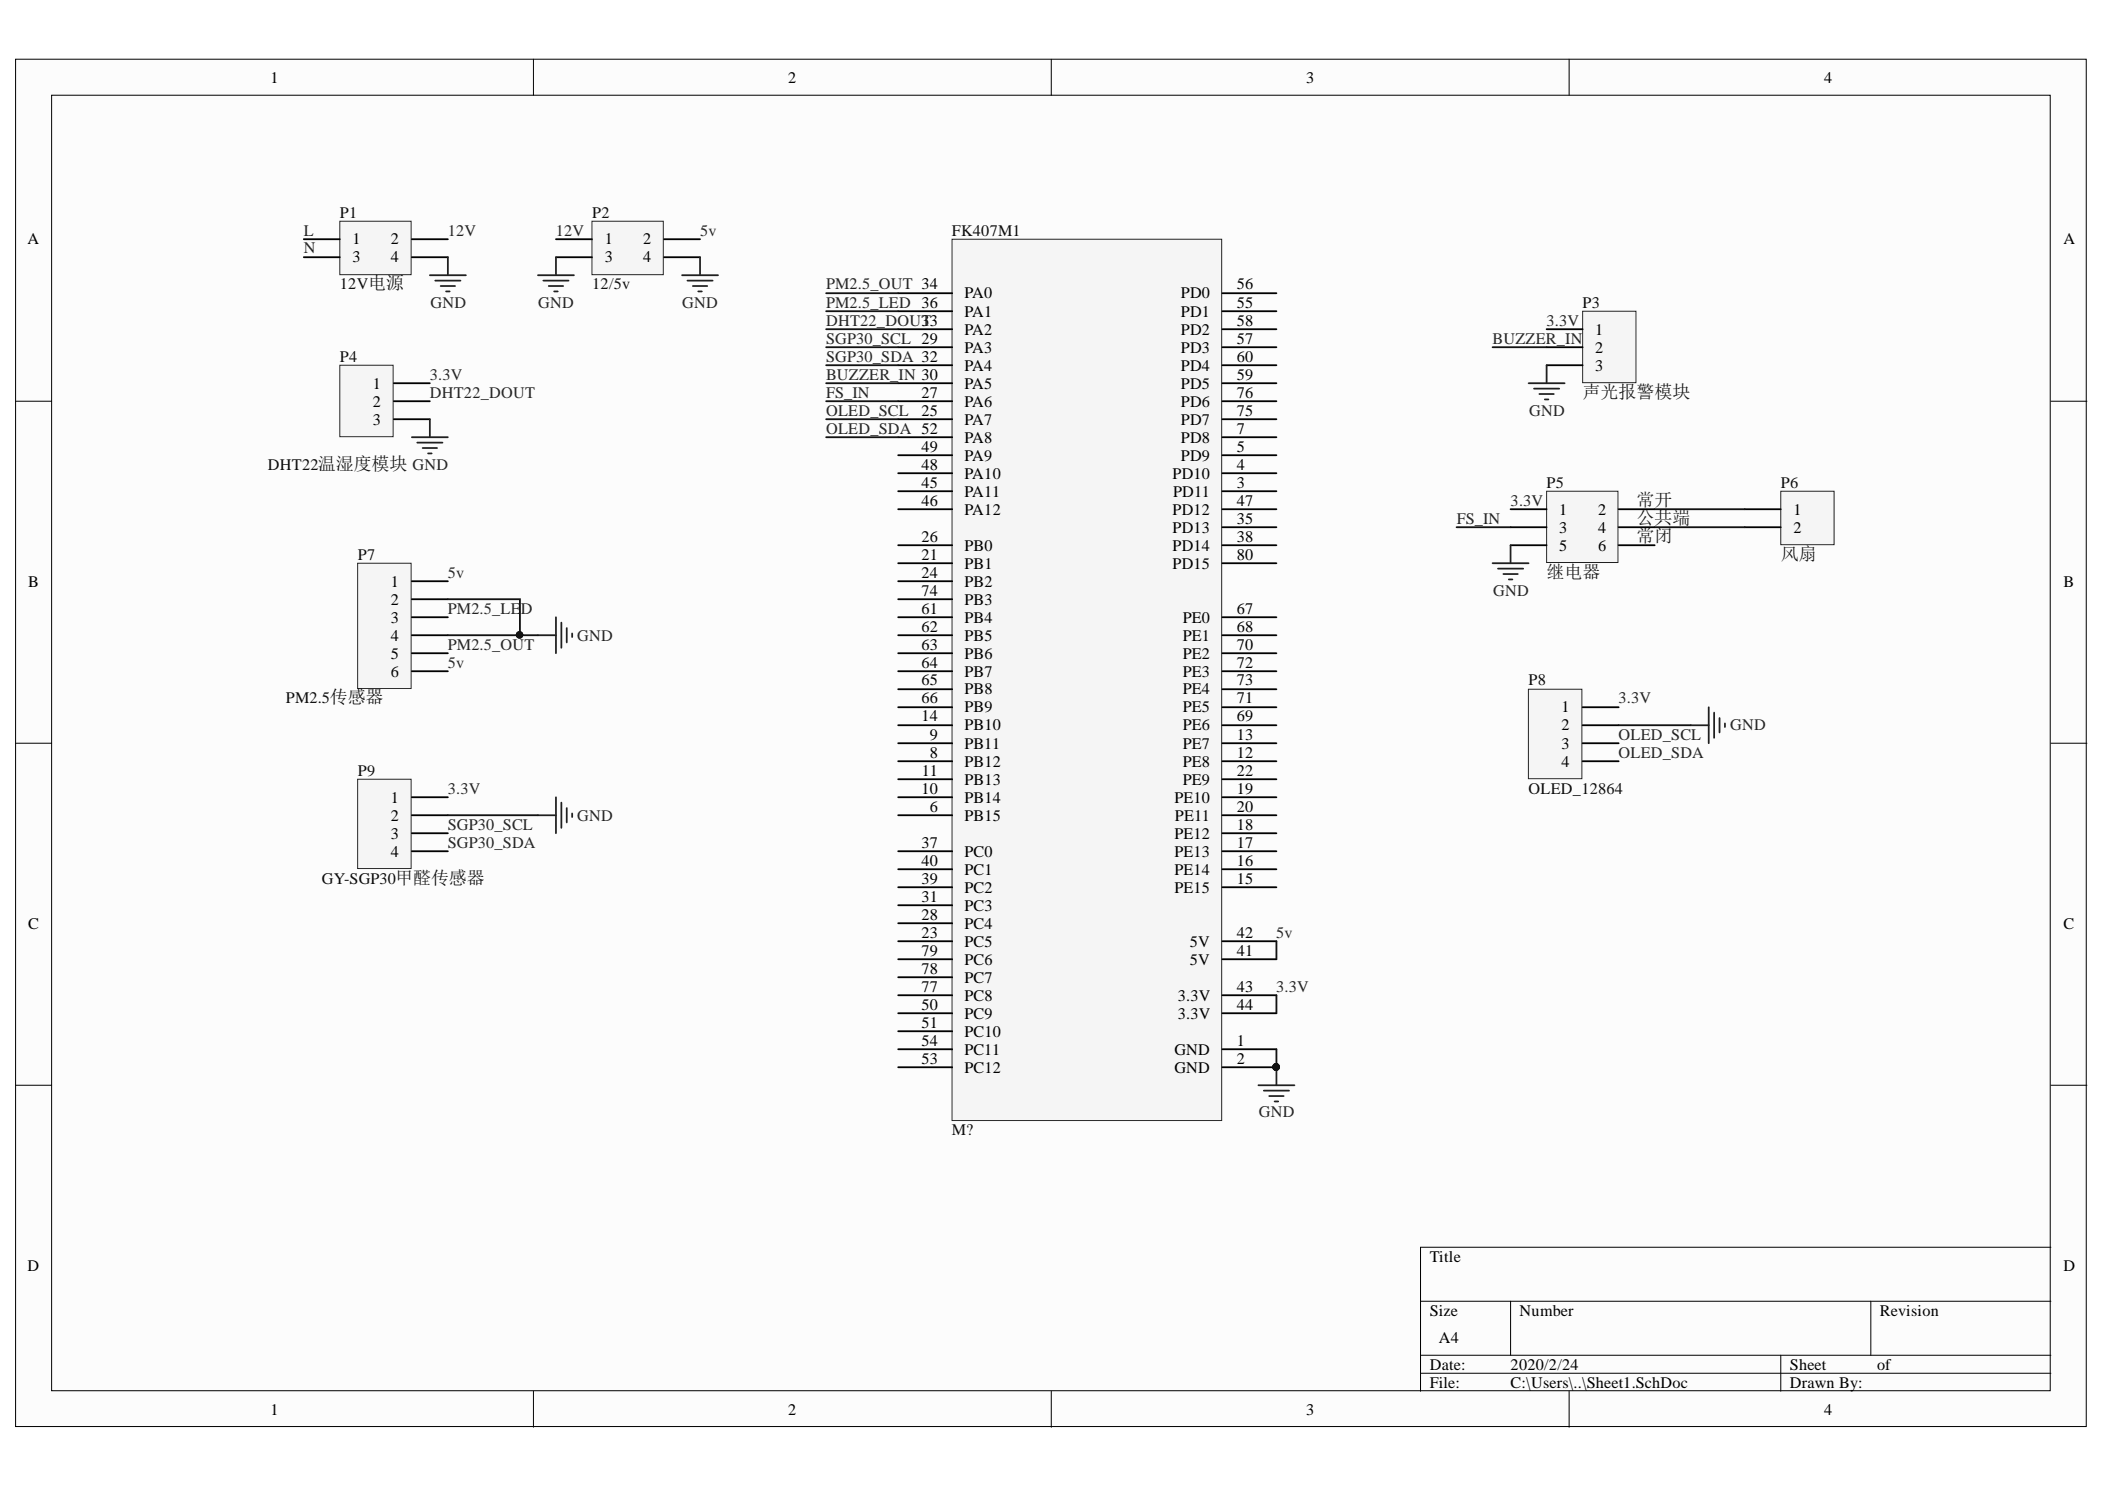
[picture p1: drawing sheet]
<svg xmlns="http://www.w3.org/2000/svg" width="297mm" height="210mm" viewBox="0 0 297 210" stroke-linecap="round" stroke-linejoin="round" font-family="sans-serif">
<g fill="#fcfcfc" stroke="#000" stroke-width=".14">
<path d="M2.2 8.4h292.2v192.8h-292.2z"/>
<path d="M7.3 13.4h282v182.8h-282z"/>
</g>
<g fill="none" stroke="#000" stroke-width=".14">
<path d="M75.3 8.4v5M148.3 8.4v5M221.4 8.4v5M2.2 56.6h5.1M289.4 56.6h5.1M2.2 104.8h5.1M289.4 104.8h5.1M2.2 153.1h5.1M289.4 153.1h5.1M289.4 175.9h-88.9v20.4M75.3 196.3v5M148.3 196.3v5"/>
<path d="M200.5 183.6h88.9M200.5 191.2h88.9M200.5 193.7h88.9M213.2 183.6v7.6M221.4 196.3v5M251.3 191.2v5.1M264 183.6v7.6"/>
</g>
<path d="M134.3 33.7h38.1v124.4h-38.1z" fill="#f5f5f5" stroke="#262626" stroke-width=".14"/>
<g fill="none" stroke="#000" stroke-width=".25">
<path d="M126.7 59.1h7.7M126.7 56.6h7.7M126.7 49h7.7M126.7 54.1h7.7M126.7 51.5h7.7M126.7 46.4h7.7M126.7 41.4h7.7M126.7 43.9h7.7M172.5 59.1h7.6M172.5 56.6h7.6M172.5 49h7.6M172.5 54.1h7.6"/>
<path d="M172.5 51.5h7.6M172.5 46.4h7.6M172.5 41.4h7.6M172.5 43.9h7.6M126.7 69.3h7.7M126.7 66.8h7.7M126.7 64.2h7.7M126.7 61.7h7.7M126.7 79.5h7.7M126.7 76.9h7.7M126.7 71.8h7.7M172.5 69.3h7.6"/>
<path d="M172.5 66.8h7.6M172.5 64.2h7.6M172.5 61.7h7.6M172.5 79.5h7.6M172.5 76.9h7.6M172.5 74.4h7.6M172.5 71.8h7.6M126.7 82h7.7M126.7 87.1h7.7M126.7 89.6h7.7M126.7 92.1h7.7M126.7 94.7h7.7"/>
<path d="M126.7 97.2h7.7M126.7 99.8h7.7M126.7 84.5h7.7M172.5 87.1h7.6M172.5 89.6h7.6M172.5 92.1h7.6M172.5 94.7h7.6M172.5 97.2h7.6M172.5 99.8h7.6M126.7 115h7.7M126.7 107.4h7.7M126.7 104.8h7.7"/>
<path d="M126.7 112.5h7.7M126.7 109.9h7.7M126.7 102.3h7.7M172.5 115h7.6M172.5 107.4h7.6M172.5 104.8h7.6M172.5 112.5h7.6M172.5 109.9h7.6M172.5 102.3h7.6M172.5 117.5h7.6M126.7 125.2h7.7M126.7 122.6h7.7"/>
<path d="M126.7 120.1h7.7M126.7 132.8h7.7M126.7 130.2h7.7M126.7 127.7h7.7M126.7 135.3h7.7M126.7 137.9h7.7M172.5 125.2h7.6M172.5 122.6h7.6M172.5 120.1h7.6M172.5 132.8h7.6M172.5 135.3h7.6M126.7 148h7.7"/>
<path d="M126.7 150.6h7.7M126.7 140.4h7.7M126.7 142.9h7.7M126.7 145.5h7.7M172.5 148h7.6M172.5 150.6h7.6M172.5 140.4h7.6M172.5 142.9h7.6"/>
</g>
<circle cx="180.1" cy="150.5" r=".46" fill="#0e0e0e" stroke="#0e0e0e" stroke-width=".14"/>
<path d="M47.9 51.5h7.6v10.1h-7.6z" fill="#f5f5f5" stroke="#262626" stroke-width=".14"/>
<path d="M55.6 54.1h5.1M55.6 56.6h5.1M55.6 59.1h5.1" fill="none" stroke="#000" stroke-width=".25"/>
<path d="M50.5 79.5h7.5v17.6h-7.5z" fill="#f5f5f5" stroke="#262626" stroke-width=".14"/>
<path d="M58.1 82h5.1M58.1 84.5h5.1M58.1 87.1h5.1M58.1 89.6h5.1M58.1 92.1h5.1M58.1 94.7h5.1" fill="none" stroke="#000" stroke-width=".25"/>
<path d="M50.5 109.9h7.5v12.6h-7.5z" fill="#f5f5f5" stroke="#262626" stroke-width=".14"/>
<path d="M58.1 112.5h5.1M58.1 115h5.1M58.1 117.5h5.1M58.1 120.1h5.1" fill="none" stroke="#000" stroke-width=".25"/>
<path d="M223.3 43.9h7.6v10.1h-7.6z" fill="#f5f5f5" stroke="#262626" stroke-width=".14"/>
<path d="M218.2 46.4h5.1M218.2 49h5.1M218.2 51.5h5.1" fill="none" stroke="#000" stroke-width=".25"/>
<path d="M251.3 69.3h7.5v7.5h-7.5z" fill="#f5f5f5" stroke="#262626" stroke-width=".14"/>
<path d="M246.2 71.8h5.1M246.2 74.4h5.1" fill="none" stroke="#000" stroke-width=".25"/>
<path d="M83.5 31.2h10.1v7.5h-10.1z" fill="#f5f5f5" stroke="#262626" stroke-width=".14"/>
<path d="M78.5 33.7h5M78.5 36.3h5M93.7 33.7h5.1M93.7 36.3h5.1" fill="none" stroke="#000" stroke-width=".25"/>
<path d="M47.9 31.2h10.1v7.5h-10.1z" fill="#f5f5f5" stroke="#262626" stroke-width=".14"/>
<path d="M42.9 33.7h5M42.9 36.3h5M58.1 33.7h5.1M58.1 36.3h5.1" fill="none" stroke="#000" stroke-width=".25"/>
<g fill="none" stroke="#262626" stroke-width=".25">
<path d="M60.7 38.8h5M61.4 39.6h3.6M63.2 36.3v2.5M75.9 38.8h5.1M76.7 39.6h3.5M78.5 36.3v2.5M96.2 38.8h5.1M97 39.6h3.6M98.8 36.3v2.5M60.7 59.1v2.6M62.2 40.3h2M62.9 41.1h.6"/>
<path d="M77.4 40.3h2.1M78.2 41.1h.5M97.8 40.3h2M98.5 41.1h.5M215.7 54.1h5.1M216.5 54.8h3.5M217.2 55.6h2.1M218 56.3h.5M218.2 51.5v2.6M58.1 61.7h5.1M58.9 62.4h3.5M59.6 63.2h2.1"/>
<path d="M60.4 64h.5M75.9 89.6h2.6M78.5 87.1v5M79.2 87.8v3.6M80 88.6v2M80.7 89.4v.5M75.9 115h2.6M78.5 112.5v5M79.2 113.2v3.6M80 114v2M80.7 114.7v.6M177.6 153.1h5.1"/>
<path d="M178.3 153.9h3.6M179.1 154.6h2M179.9 155.4h.5M180.1 150.6v2.5"/>
</g>
<circle cx="180.1" cy="150.5" r=".46" fill="#0e0e0e" stroke="#0e0e0e" stroke-width=".14"/>
<path d="M218.2 69.3h10.1v10.1h-10.1z" fill="#f5f5f5" stroke="#262626" stroke-width=".14"/>
<path d="M213.2 71.8h5M213.2 74.4h5M213.2 76.9h5M228.4 71.8h5.1M228.4 74.4h5.1M228.4 76.9h5.1" fill="none" stroke="#000" stroke-width=".25"/>
<path d="M210.6 79.5h5.1M213.2 76.9v2.6M211.4 80.2h3.5M212.1 81h2.1M212.9 81.7h.5" fill="none" stroke="#262626" stroke-width=".25"/>
<path d="M215.7 97.2h7.5v12.6h-7.5z" fill="#f5f5f5" stroke="#262626" stroke-width=".14"/>
<path d="M223.3 99.8h5.1M223.3 102.3h5.1M223.3 104.8h5.1M223.3 107.4h5.1" fill="none" stroke="#000" stroke-width=".25"/>
<path d="M241.1 99.8v5M238.6 102.3h2.5M241.9 100.5v3.6M242.6 101.3v2M243.4 102.1v.5" fill="none" stroke="#262626" stroke-width=".25"/>
<g fill="none" stroke="#0e0e0e" stroke-width=".25">
<path d="M116.6 49h10.1M116.6 59.1h10.1M116.6 56.6h10.1M116.6 54.1h10.1M116.6 51.5h10.1M116.6 41.4h10.1M116.6 43.9h10.1M116.6 46.4h10.1M210.6 49h7.6M116.6 61.7h10.1M205.5 74.4h7.7M233.5 71.8h12.7"/>
<path d="M233.5 74.4h12.7M63.2 84.5h10.2v5.1h-10.2M73.4 89.6h2.5M63.2 115h12.7M228.4 102.3h10.2M180.1 132.8v2.5M180.1 140.4v2.5M180.1 148v2.6"/>
</g>
<g fill="#0e0e0e" stroke="#0e0e0e" stroke-width=".14">
<circle cx="180.1" cy="150.5" r=".46"/>
<circle cx="73.3" cy="89.6" r=".46"/>
</g>
<g font-size="2.5" fill="#0e0e0e">
<text x="223.3" y="56.1">声光报警模块</text>
<text x="230.9" y="71.3">常开</text>
<text x="230.9" y="73.9">公共端</text>
<text x="230.9" y="76.4">常闭</text>
<text x="218.2" y="81.5">继电器</text>
<text x="251.3" y="78.9">风扇</text>
</g>
<g font-size="2.3">
<text x="38.2" y="11.7">1</text>
<text x="111.2" y="11.7">2</text>
<text x="184.3" y="11.7">3</text>
<text x="257.4" y="11.7">4</text>
<text x="3.9" y="34.5">A</text>
<text x="49.7" y="34.5">1</text>
<text x="55.2" y="34.5">2</text>
<text x="85.4" y="34.5">1</text>
<text x="90.8" y="34.5">2</text>
<text x="291.2" y="34.5">A</text>
<text x="49.7" y="37">3</text>
<text x="55.2" y="37">4</text>
<text x="85.4" y="37">3</text>
<text x="90.8" y="37">4</text>
<text x="174.5" y="40.8">56</text>
<text x="130" y="46">33</text>
<text x="136.1" y="47.3">PA2</text>
<text x="136.1" y="42.1">PA0</text>
<text x="136.1" y="44.7">PA1</text>
<text x="166.6" y="44.7">PD1</text>
<text x="166.6" y="42.1">PD0</text>
<text x="166.6" y="47.3">PD2</text>
<text x="174.5" y="43.4">55</text>
<text x="174.5" y="46">58</text>
<text x="225.1" y="47.3">1</text>
<text x="136.1" y="49.8">PA3</text>
<text x="136.1" y="52.3">PA4</text>
<text x="166.6" y="49.8">PD3</text>
<text x="166.6" y="52.3">PD4</text>
<text x="174.5" y="48.5">57</text>
<text x="174.5" y="53.6">59</text>
<text x="174.5" y="51.1">60</text>
<text x="225.1" y="49.8">2</text>
<text x="225.1" y="52.3">3</text>
<text x="52.6" y="54.9">1</text>
<text x="52.6" y="57.4">2</text>
<text x="52.6" y="59.9">3</text>
<text x="130" y="58.7">25</text>
<text x="130" y="56.1">27</text>
<text x="136.1" y="59.9">PA7</text>
<text x="136.1" y="57.4">PA6</text>
<text x="136.1" y="54.9">PA5</text>
<text x="166.6" y="54.9">PD5</text>
<text x="166.6" y="59.9">PD7</text>
<text x="166.6" y="57.4">PD6</text>
<text x="174.5" y="58.7">75</text>
<text x="174.5" y="56.1">76</text>
<text x="130" y="63.7">49</text>
<text x="136.1" y="65">PA9</text>
<text x="136.1" y="62.5">PA8</text>
<text x="166.6" y="65">PD9</text>
<text x="166.6" y="62.5">PD8</text>
<text x="174.5" y="63.7">5</text>
<text x="174.5" y="61.2">7</text>
<text x="130" y="68.8">45</text>
<text x="130" y="71.3">46</text>
<text x="130" y="66.3">48</text>
<text x="136.1" y="70.1">PA11</text>
<text x="136.1" y="67.5">PA10</text>
<text x="165.5" y="67.5">PD10</text>
<text x="165.5" y="70.1">PD11</text>
<text x="174.5" y="68.8">3</text>
<text x="174.5" y="66.3">4</text>
<text x="174.5" y="71.3">47</text>
<text x="130" y="76.4">26</text>
<text x="136.1" y="77.7">PB0</text>
<text x="136.1" y="72.6">PA12</text>
<text x="165.5" y="75.1">PD13</text>
<text x="165.5" y="77.7">PD14</text>
<text x="165.5" y="72.6">PD12</text>
<text x="174.5" y="73.9">35</text>
<text x="174.5" y="76.4">38</text>
<text x="220" y="72.6">1</text>
<text x="220" y="75.1">3</text>
<text x="220" y="77.7">5</text>
<text x="225.5" y="72.6">2</text>
<text x="225.5" y="75.1">4</text>
<text x="225.5" y="77.7">6</text>
<text x="253.1" y="72.6">1</text>
<text x="253.1" y="75.1">2</text>
<text x="4" y="82.8">B</text>
<text x="55.2" y="82.8">1</text>
<text x="130" y="78.9">21</text>
<text x="130" y="81.5">24</text>
<text x="136.1" y="80.2">PB1</text>
<text x="136.1" y="82.8">PB2</text>
<text x="165.5" y="80.2">PD15</text>
<text x="174.5" y="78.9">80</text>
<text x="291.2" y="82.8">B</text>
<text x="55.2" y="85.3">2</text>
<text x="55.2" y="87.8">3</text>
<text x="130" y="86.6">61</text>
<text x="130" y="89.1">62</text>
<text x="130" y="84">74</text>
<text x="136.1" y="87.8">PB4</text>
<text x="136.1" y="85.3">PB3</text>
<text x="166.9" y="87.8">PE0</text>
<text x="174.5" y="86.6">67</text>
<text x="174.5" y="89.1">68</text>
<text x="55.2" y="90.4">4</text>
<text x="55.2" y="92.9">5</text>
<text x="55.2" y="95.4">6</text>
<text x="130" y="91.6">63</text>
<text x="130" y="94.2">64</text>
<text x="136.1" y="90.4">PB5</text>
<text x="136.1" y="92.9">PB6</text>
<text x="136.1" y="95.4">PB7</text>
<text x="166.9" y="90.4">PE1</text>
<text x="166.9" y="92.9">PE2</text>
<text x="166.9" y="95.4">PE3</text>
<text x="174.5" y="91.6">70</text>
<text x="174.5" y="94.2">72</text>
<text x="130" y="101.8">14</text>
<text x="130" y="96.7">65</text>
<text x="130" y="99.2">66</text>
<text x="136.1" y="98">PB8</text>
<text x="136.1" y="100.5">PB9</text>
<text x="166.9" y="100.5">PE5</text>
<text x="166.9" y="98">PE4</text>
<text x="174.5" y="101.8">69</text>
<text x="174.5" y="99.2">71</text>
<text x="174.5" y="96.7">73</text>
<text x="220.4" y="100.5">1</text>
<text x="131.2" y="106.9">8</text>
<text x="131.2" y="104.4">9</text>
<text x="136.1" y="105.7">PB11</text>
<text x="136.1" y="103">PB10</text>
<text x="166.9" y="105.7">PE7</text>
<text x="166.9" y="103">PE6</text>
<text x="174.5" y="106.9">12</text>
<text x="174.5" y="104.4">13</text>
<text x="220.4" y="103">2</text>
<text x="220.4" y="105.7">3</text>
<text x="55.2" y="113.3">1</text>
<text x="130" y="112">10</text>
<text x="130.1" y="109.5">11</text>
<text x="136.1" y="108.2">PB12</text>
<text x="136.1" y="113.3">PB14</text>
<text x="136.1" y="110.7">PB13</text>
<text x="165.7" y="113.3">PE10</text>
<text x="166.9" y="108.2">PE8</text>
<text x="166.9" y="110.7">PE9</text>
<text x="174.5" y="112">19</text>
<text x="174.5" y="109.5">22</text>
<text x="220.4" y="108.2">4</text>
<text x="55.2" y="115.8">2</text>
<text x="55.2" y="118.3">3</text>
<text x="130" y="119.6">37</text>
<text x="131.2" y="114.5">6</text>
<text x="136.1" y="115.8">PB15</text>
<text x="165.7" y="118.3">PE12</text>
<text x="165.8" y="115.8">PE11</text>
<text x="174.5" y="119.6">17</text>
<text x="174.5" y="117.1">18</text>
<text x="174.5" y="114.5">20</text>
<text x="55.2" y="120.9">4</text>
<text x="130" y="124.7">39</text>
<text x="130" y="122.1">40</text>
<text x="136.1" y="120.9">PC0</text>
<text x="136.1" y="125.9">PC2</text>
<text x="136.1" y="123.4">PC1</text>
<text x="165.7" y="125.9">PE15</text>
<text x="165.7" y="123.4">PE14</text>
<text x="165.7" y="120.9">PE13</text>
<text x="174.5" y="124.7">15</text>
<text x="174.5" y="122.1">16</text>
<text x="4" y="131">C</text>
<text x="130" y="129.7">28</text>
<text x="130" y="127.2">31</text>
<text x="136.1" y="131">PC4</text>
<text x="136.1" y="128.5">PC3</text>
<text x="291.2" y="131">C</text>
<text x="130" y="132.3">23</text>
<text x="130" y="137.4">78</text>
<text x="130" y="134.8">79</text>
<text x="136.1" y="133.5">PC5</text>
<text x="136.1" y="136.1">PC6</text>
<text x="167.9" y="136.1">5V</text>
<text x="167.9" y="133.5">5V</text>
<text x="174.5" y="134.8">41</text>
<text x="174.5" y="132.3">42</text>
<text x="130" y="142.4">50</text>
<text x="130" y="139.9">77</text>
<text x="136.1" y="143.7">PC9</text>
<text x="136.1" y="141.2">PC8</text>
<text x="136.1" y="138.6">PC7</text>
<text x="166.2" y="141.2">3.3V</text>
<text x="166.2" y="143.7">3.3V</text>
<text x="174.5" y="139.9">43</text>
<text x="174.5" y="142.4">44</text>
<text x="130" y="145">51</text>
<text x="130" y="147.5">54</text>
<text x="136.1" y="146.2">PC10</text>
<text x="136.1" y="148.8">PC11</text>
<text x="165.7" y="148.8">GND</text>
<text x="174.5" y="147.5">1</text>
<text x="130" y="150">53</text>
<text x="136.1" y="151.3">PC12</text>
<text x="165.7" y="151.3">GND</text>
<text x="174.5" y="150">2</text>
<text x="3.9" y="179.3">D</text>
<text x="201.7" y="178">Title</text>
<text x="291.2" y="179.3">D</text>
<text x="201.7" y="185.6">Size</text>
<text x="214.4" y="185.6">Number</text>
<text x="265.3" y="185.6">Revision</text>
<text x="203" y="189.4">A4</text>
<text x="201.7" y="193.2">Date:</text>
<text x="201.7" y="195.8">File:</text>
<text x="213.2" y="193.2">2020/2/24</text>
<text x="213.2" y="195.8">C:\Users\..\Sheet1.SchDoc</text>
<text x="252.6" y="193.2">Sheet</text>
<text x="252.6" y="195.8">Drawn By:</text>
<text x="264.9" y="193.2">of</text>
<text x="38.2" y="199.6">1</text>
<text x="111.2" y="199.6">2</text>
<text x="184.3" y="199.6">3</text>
<text x="257.4" y="199.6">4</text>
</g>
<g font-size="2.3" fill="#262626">
<text x="42.9" y="33.2">L</text>
<text x="42.9" y="35.8">N</text>
<text x="63.2" y="33.2">12V</text>
<text x="78.4" y="33.2">12V</text>
<text x="98.8" y="33.2">5v</text>
<text x="116.6" y="40.8">PM2.5_OUT 34</text>
<text x="60.7" y="43.4">GND</text>
<text x="76" y="43.4">GND</text>
<text x="96.3" y="43.4">GND</text>
<text x="116.6" y="43.4">PM2.5_LED 36</text>
<text x="116.6" y="46">DHT22_DOUT</text>
<text x="218.2" y="46">3.3V</text>
<text x="60.7" y="53.6">3.3V</text>
<text x="116.6" y="48.5">SGP30_SCL 29</text>
<text x="116.6" y="51.1">SGP30_SDA 32</text>
<text x="116.6" y="53.6">BUZZER_IN 30</text>
<text x="210.6" y="48.5">BUZZER_IN</text>
<text x="60.7" y="56.1">DHT22_DOUT</text>
<text x="116.6" y="56.1">FS_IN</text>
<text x="116.6" y="58.7">OLED_SCL</text>
<text x="215.8" y="58.7">GND</text>
<text x="116.6" y="61.2">OLED_SDA 52</text>
<text x="213.2" y="71.3">3.3V</text>
<text x="205.6" y="73.9">FS_IN</text>
<text x="63.2" y="81.5">5v</text>
<text x="63.2" y="86.6">PM2.5_LE</text>
<text x="73.5" y="86.6">D</text>
<text x="210.7" y="84">GND</text>
<text x="63.2" y="94.2">5v</text>
<text x="63.2" y="91.6">PM2.5_OUT</text>
<text x="81.5" y="90.4">GND</text>
<text x="228.4" y="99.2">3.3V</text>
<text x="228.4" y="104.4">OLED_SCL</text>
<text x="228.4" y="106.9">OLED_SDA</text>
<text x="244.1" y="103">GND</text>
<text x="63.2" y="112">3.3V</text>
<text x="63.2" y="117.1">SGP30_SCL</text>
<text x="63.2" y="119.6">SGP30_SDA</text>
<text x="81.5" y="115.8">GND</text>
<text x="180.1" y="132.3">5v</text>
<text x="180.1" y="139.9">3.3V</text>
<text x="177.6" y="157.6">GND</text>
</g>
<g font-size="2.3" fill="#0e0e0e">
<text x="48" y="30.7">P1</text>
<text x="83.6" y="30.7">P2</text>
<text x="134.3" y="33.2">FK407M1</text>
<text x="48" y="40.8">12V电源</text>
<text x="83.6" y="40.8">12/5v</text>
<text x="223.3" y="43.4">P3</text>
<text x="48" y="51.1">P4</text>
<text x="37.8" y="66.3">DHT22温湿度模块 GND</text>
<text x="218.2" y="68.8">P5</text>
<text x="251.3" y="68.8">P6</text>
<text x="50.5" y="78.9">P7</text>
<text x="40.3" y="99.2">PM2.5传感器</text>
<text x="215.7" y="96.7">P8</text>
<text x="50.5" y="109.5">P9</text>
<text x="215.7" y="112">OLED_12864</text>
<text x="45.4" y="124.7">GY-SGP30甲醛传感器</text>
<text x="134.3" y="160.2">M?</text>
</g>
</svg>
